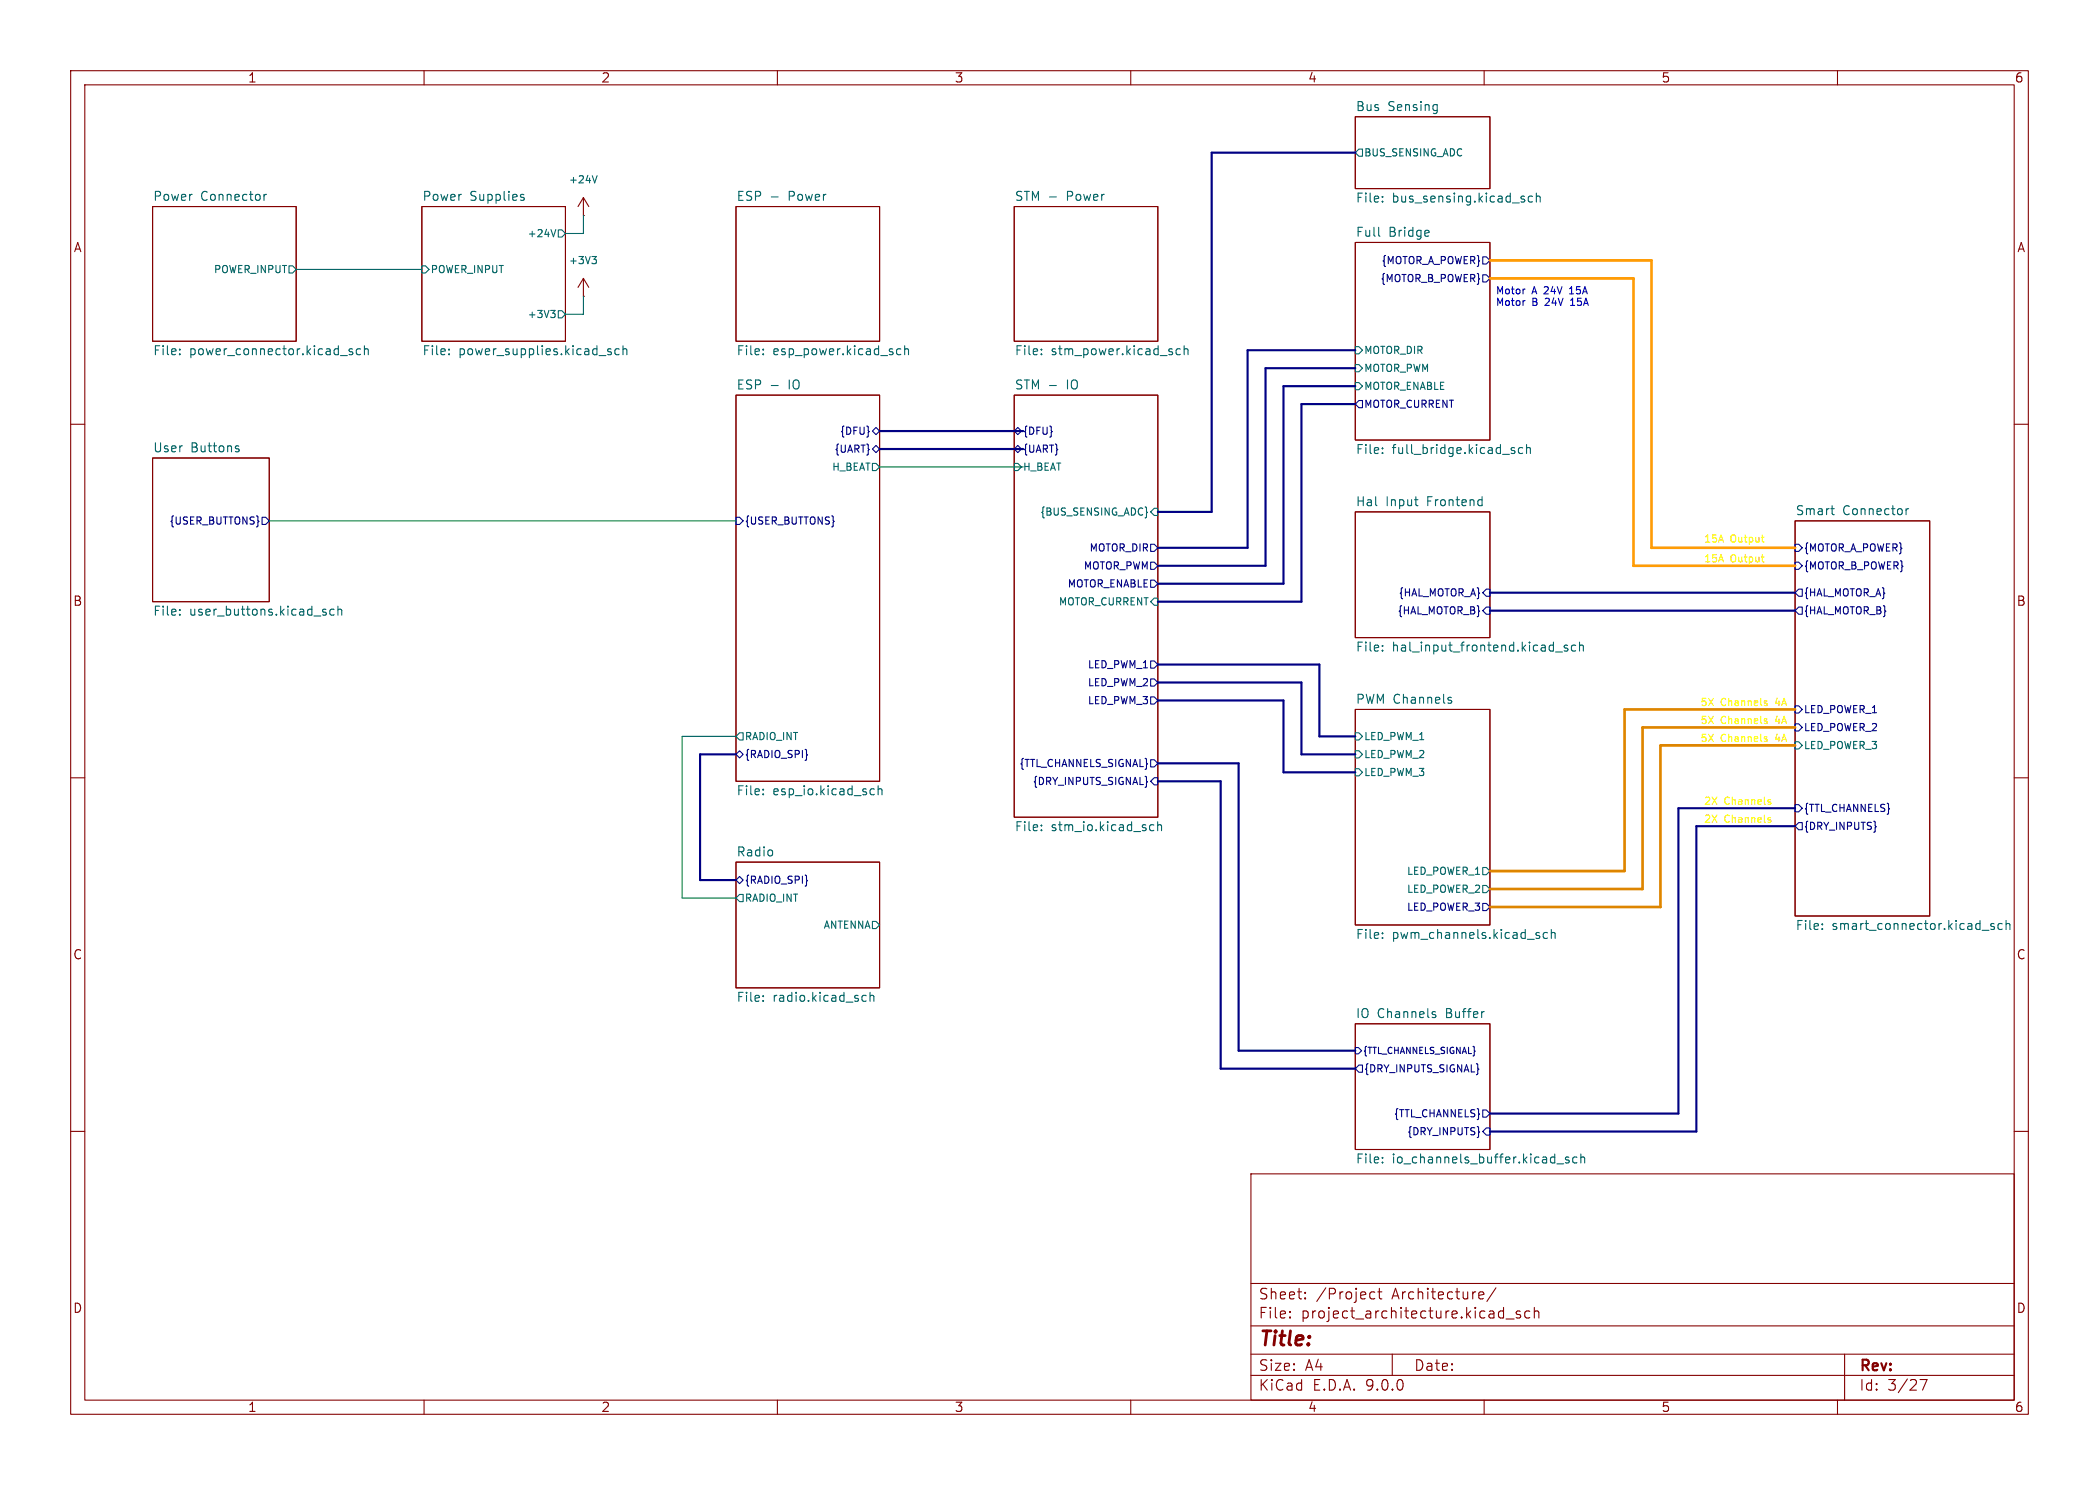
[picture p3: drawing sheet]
<svg xmlns="http://www.w3.org/2000/svg" width="297mm" height="210mm" viewBox="0 0 297 210" stroke-linecap="round" stroke-linejoin="round" font-family="sans-serif">
<g fill="none" stroke="#840000" stroke-width=".15">
<path d="M10 10h277v190h-277zM12 12h273v186h-273zM60 10v2M110 10v2M160 10v2M191.8 16.5h19v10.2h-19zM210 10v2M260 10v2M21.6 29.2h20.3v19.1h-20.3zM59.7 29.2h20.3v19.1h-20.3zM82.5 30.5h.1M82.5 39.4l-.7 1.2"/>
<path d="M82.5 39.4l.8 1.2M82.5 27.9v2.6M82.5 39.4v2.5M82.5 27.9l-.7 1.3M82.5 27.9l.8 1.3M104.1 29.2h20.4v19.1h-20.4zM143.5 29.2h20.3v19.1h-20.3zM191.8 34.3h19v27.9h-19zM82.5 41.9h.1M104.1 55.9h20.4v54.6h-20.4zM143.5 55.9h20.3v59.7h-20.3zM10 60h2"/>
<path d="M21.6 64.8h16.5v20.3h-16.5zM191.8 72.4h19v17.8h-19zM254 73.7h19v55.8h-19zM285 60h2M10 110h2M191.8 100.3h19v30.5h-19zM285 110h2M104.1 121.9h20.4v17.8h-20.4zM191.8 144.8h19v17.8h-19zM10 160h2M177 166h108v32h-108zM285 160h2"/>
<path d="M60 198v2M110 198v2M160 198v2M177 194.5h108M177 191.5h108M177 187.5h108M177 181.5h108M182.5 186.3h.1l-.1 .1M182.5 186.3v.1M182.5 185.5v.1M182.5 185.5h.1l-.1 .1M184.7 183.6v.1"/>
<path d="M184.7 183.6h-.1l.1 .1M184.7 182.8v.1M184.7 182.8h-.1l.1 .1M194 183.6l.1 .1 .4-.1M194 182.8l.1-.1 .4 .1M195 182.7h.5M195.2 182.2v1.3v.1l.3 .1M197 191.5v3M209.5 182.7l.4 .1 .1 .3-.8 .1M209.9 183.6l-.4 .1M210 198v2M211.7 182.1l-1.3 2"/>
<path d="M213.1 186.5h1.1M215.1 185.5l-.4-.1-.2 .2 .1 .2 .5 .2 .1 .1-.1 .2-.1 .1-.5-.1M216.5 185.5l-.5-.1-.3 .3v.4l.2 .2 .1 .1 .5-.1M217.1 185.5a.37 .37 0 0 1 .6 .1v.8M217.1 184.9v1.5M260 198v2M261 191.5v6.5M271.7 195.1h1l-.7 1.5"/>
</g>
<g fill="none" stroke="#000084" stroke-width=".15">
<path d="M209.8 36.3h.5l.5 .5-.5 .5h-.5zM209.8 38.9h.5l.5 .5-.5 .5h-.5zM191.8 57.2l.5-.6h.5v1.1h-.5zM37.1 73.2h.5l.5 .5-.5 .5h-.5zM104.1 73.2h.5l.6 .5-.6 .5h-.5zM123.4 61l.6-.5 .5 .5-.5 .5zM124 63l.5 .5-.5 .5-.6-.5zM144 63l.5 .5-.5 .5-.5-.5zM144 60.5l.5 .5-.5 .5-.5-.5zM162.8 79.5h.5l.5 .5-.5 .5h-.5zM162.8 77h.5l.5 .5-.5 .5h-.5zM254 77h.5l.5 .5-.5 .5h-.5z"/>
<path d="M254 79.5h.5l.5 .5-.5 .5h-.5zM162.8 82h.5l.5 .6-.5 .5h-.5zM162.8 98.6h.5l.5 .5-.5 .5h-.5zM162.8 93.5h.5l.5 .5-.5 .5h-.5zM162.8 96h.5l.5 .5-.5 .5h-.5zM210.3 83.3h.5v1h-.5l-.5-.5zM210.3 85.9h.5v1h-.5l-.5-.5zM254 99.8h.5l.5 .5-.5 .5h-.5zM254.5 83.3h.5v1h-.5l-.5-.5zM254.5 85.9h.5v1h-.5l-.5-.5zM104.1 106.7l.5-.5 .6 .5-.6 .5zM114.2 106.7l.1 .1h-.1"/>
<path d="M162.3 110.5l.1 .1h-.1M162.8 107.4h.5l.5 .6-.5 .5h-.5zM163.3 110h.5v1h-.5l-.5-.5zM254 113.8h.5l.5 .5-.5 .5h-.5zM254 102.4h.5l.5 .5-.5 .5h-.5zM254.5 116.3h.5v1h-.5l-.5-.5zM104.1 124.5l.5-.5 .6 .5-.6 .5zM114.2 124.5h.1l-.1 .1M209.8 127.8h.5l.5 .5-.5 .5h-.5zM191.8 148.1h.4l.5 .5-.5 .4h-.4zM192.3 150.6h.5v1h-.5l-.5-.5zM209.8 157h.5l.5 .5-.5 .5h-.5z"/>
<path d="M210.3 159.5h.5v1h-.5l-.5-.5zM209.3 160l.1 .1h-.1"/>
</g>
<g fill="none" stroke="#006464" stroke-width=".15">
<path d="M203.2 14.8h.2M203.4 14.8v1l-.2 .2M203.4 15.6h-.2M37.4 27.5v.8M37.7 27.5h-.2l-.1 .2M40.9 37.6h.5l.5 .5-.5 .5h-.5zM59.7 37.6h.5l.5 .5-.5 .5h-.5zM73.8 27.5h.3M73.8 27.9l.3 .1 .1 .2-.2 .1h-.2M78.6 32.5l-.3 1M79 32.5h.5l.5 .5-.5 .5h-.5zM83.8 36.3h.6l-.4 .4 .3 .1 .1 .3-.2 .2h-.3"/>
<path d="M84.5 24.8l-.4 1.1M109.1 27.9h1M148.5 27.9h1M192.3 21.1h.5v1h-.5l-.5-.5zM195.1 33.2l.2 .2M195.6 27.8v.1M195.6 28.5v.1M202.2 32.6v.3l-.6 .1M216.8 27.8l-.3-.1-.3 .3v.3l.2 .2h.4M217.4 27.9l.2-.2 .3 .1v.8M217.4 27.3v1.3M25.4 50v.2"/>
<path d="M25.4 49.4v.1M49.9 49.4l-.3-.1-.2 .2v.2l.5 .1v.3h-.5M51 49.4l-.3-.1-.3 .3v.3l.1 .2h.5M51.6 49.4l.1-.1 .3 .1 .1 .8M51.6 48.9v1.3M63.5 50v.2M63.5 49.4v.1M77.9 43.9h.6l-.3 .4 .3 .1v.3l-.1 .2h-.3M79 43.9h.5l.5 .6-.5 .5h-.5zM86 49.7l.5 .1v.2l-.2 .2-.3-.1M86 49.4h.5M87.6 49.4l-.4-.1-.2 .3v.3l.1 .2h.5"/>
<path d="M88.2 49.4l.1-.1 .3 .1 .1 .8M88.2 48.9v1.3M108 50v.2M108 49.4v.1M109.1 54.5h1M126.9 49.9l.2 .3 .4-.1M127.5 49.4l-.4-.1-.2 .3M128 49.4l.2-.1 .3 .1 .1 .8M128 48.9v1.3M147.4 50v.2M147.4 49.4v.1M148.5 54.5h1"/>
<path d="M167 49.4l-.3-.1-.3 .3v.3l.1 .2h.5M167.6 49.4l.1-.1 .3 .1 .1 .8M167.6 48.9v1.3M191.8 49h.5l.5 .5-.5 .5h-.5zM191.8 54.1h.5l.5 .5-.5 .5h-.5zM191.8 51.6h.5l.5 .5-.5 .5h-.5zM33.5 63.5h.3v.2l-.1 .2h-.3M33.5 63l.3 .1M123.4 65.5h.6l.5 .5-.5 .5h-.6zM143.5 65.5h.5l.5 .5-.5 .5h-.5zM162.3 72.4l.1 .1h-.1M163.3 71.9h.5v1h-.5l-.5-.5z"/>
<path d="M195.6 63.4v.1M195.6 64v.1M200.2 70.7h.4M200.5 71.5h.1M209.6 70.7h.1M209.7 70.2v1.3M209.7 71.5h-.1M214 63.7l.3 .1 .1 .2-.2 .1h-.3M214 63.3l.3 .1M215.5 63.4l-.4-.1-.2 .2v.4l.1 .2h.5M216 63.4l.2-.1 .3 .1v.7M216 62.9v1.2"/>
<path d="M259.1 71.9h.4M259.2 72.6l.1 .1 .2 .1M269.7 71.9v.9M270.1 71.9l-.3 .1-.1 .2M25.4 86.2v.1M25.4 86.9v.1M45.8 86.6h.3l.1 .2-.2 .2h-.2M45.8 86.2h.3M47.3 86.2h-.4l-.2 .2v.4l.1 .1h.5M47.8 86.3l.2-.1h.3l.1 .8M47.8 85.7v1.3M163.3 84.6h.5v1h-.5l-.5-.5z"/>
<path d="M195.6 91.3v.1M195.6 92v.1M205.1 99l.3 .1v.2l-.2 .2h-.2M205.1 98.6l.3 .1M220.1 92.2h1M221.8 91.3l-.3-.1-.2 .2 .1 .2 .4 .1v.3h-.5M223 91.3l-.4-.1-.3 .3v.3l.2 .2h.5M223.5 91.4l.2-.2 .3 .1v.8M223.5 90.8v1.3M104.6 103.6h.6v1h-.6l-.5-.5zM108 111.6v.1M108 112.3v.1"/>
<path d="M123.4 111.6h.3M123.7 112.3l-.3 .1M124.3 111.7l.1-.1h.3l.1 .8M124.3 111.1v1.3M147.4 116.7v.1M147.4 117.4v.1M162.8 117.4h.5M162.8 116.7h.5M163.8 116.8l.2-.2 .3 .1 .1 .8M163.8 116.2v1.3M191.8 103.6h.5l.5 .5-.5 .5h-.5zM191.8 106.2h.5l.5 .5-.5 .5h-.5z"/>
<path d="M191.8 108.7h.5l.5 .5-.5 .5h-.5zM254 104.9h.5l.5 .5-.5 .5h-.5zM104.6 126.5h.6v1h-.6l-.5-.5zM109.3 120.3v.6M123.4 130.3h.6l.5 .5-.5 .5h-.6zM195.6 131.9v.2M195.6 132.6v.1M209.8 122.7h.5l.5 .5-.5 .5h-.5zM209.8 125.2h.5l.5 .5-.5 .5h-.5zM217.5 132.3l.3 .1 .1 .1-.2 .2h-.2M217.5 131.9h.3M219 131.9h-.4l-.2 .2v.4l.1 .2h.5"/>
<path d="M219.5 132l.2-.1h.3l.1 .8M219.5 131.4v1.3M257.8 131.3v.1M257.8 130.7v.1M280.5 131.6h.9M282.2 130.7l-.3-.1-.2 .2v.2l.5 .1v.3h-.5M283.3 130.7l-.4-.1-.2 .2v.4l.1 .2h.5M283.9 130.7l.1-.1 .3 .1 .1 .7M283.9 130.2v1.2M108 140.8v.1M108 141.5v.1M122.1 140.8h.5"/>
<path d="M122.1 141.5h.5M123.1 140.9l.2-.1h.3l.1 .8M123.1 140.3v1.3M202.8 143.5h.3l.1 .2-.2 .2h-.2M202.8 143.1h.3M195.6 164.3v.2M195.6 163.7v.1M220.3 164.6h1M222 163.7l-.3-.1-.2 .2 .1 .2 .4 .1v.3h-.5M223.1 163.7l-.3-.1-.3 .3v.3l.2 .2h.4M223.7 163.7l.2-.1 .3 .1v.8M223.7 163.2v1.3"/>
</g>
<g fill="none" stroke="#000084" stroke-width=".3">
<path d="M191.8 21.6h-20.4v50.8h-7.6M191.8 57.2h-7.7v27.9h-20.3M191.8 52.1h-12.7v27.9h-15.3M191.8 49.5h-15.3v28h-12.7M191.8 54.6h-10.2v28h-17.8M124.5 63.5h20.3M124.5 61h20.3M163.8 96.5h20.3v10.2h7.7M163.8 99.1h17.8v10.1h10.2M163.8 94h22.9v10.1h5.1M210.8 83.8h43.2M210.8 86.4h43.2"/>
<path d="M104.1 106.7h-5v17.8h5M163.8 110.5h8.9v40.6h19.1M163.8 108h11.5v40.6h16.5M254 116.8h-14v43.2h-29.2M254 114.3h-16.5v43.2h-26.7"/>
</g>
<path d="M254 105.4h-19.1v22.9h-24.1M254 100.3h-24.1v22.9h-19.1M254 102.9h-21.6v22.8h-21.6" fill="none" stroke="#dd8500" stroke-width=".38"/>
<path d="M210.8 39.4h20.3v40.6h22.9M210.8 36.8h22.9v40.7h20.3" fill="none" stroke="#f90" stroke-width=".38"/>
<path d="M41.9 38.1h17.8M82.5 30.5v2.5h-2.5M82.5 41.9v2.6h-2.5M38.1 73.7h66M124.5 66h20.3M104.1 104.1h-7.6v22.9h7.6" fill="none" stroke="#009600" stroke-width=".15"/>
<g fill="none" stroke="#ff0" stroke-width=".15">
<path d="M249.2 76h.4M249.2 78.8h.4M249.5 76.7h.1M249.5 79.5h.1M249.8 99.4l.2 .1 .1 .1-.2 .2h-.2M249.8 99.1l.2 .1M249.8 102h.2l.1 .2-.2 .1h-.2M249.8 104.5l.2 .1 .1 .1-.2 .2h-.2M249.8 101.6l.2 .1M249.8 104.2h.2M250.3 116h.2l.1 .1-.2 .2h-.2M250.3 113.4l.2 .1 .1 .1-.2 .2h-.2"/>
<path d="M250.3 115.6l.2 .1M250.3 113.1h.2"/>
</g>
<path d="M215.8 40.9h-.2M215.8 42.5l-.2 .1M222.1 41.6h.6M222.2 43.2h.6M222.3 40.7l-.2 .1M222.4 42.3l-.2 .2" fill="none" stroke="#0000c2" stroke-width=".15"/>
<text font-size="2.8" fill="#840000" x="178" y="190.9">Title:</text>
<g font-size="2.1" fill="#840000">
<text x="178" y="184">Sheet:</text>
<text x="186.2" y="184">/Project</text>
<text x="197" y="184">Architecture/</text>
<text x="178" y="186.7">File:</text>
<text x="184.1" y="186.7">project_architecture.kicad_sch</text>
<text x="178" y="196.9">KiCad</text>
<text x="178" y="194.1">Size:</text>
<text x="184.7" y="194.1">A4</text>
<text x="185.7" y="196.9">E.D.A.</text>
<text x="193.3" y="196.9">9.0.0</text>
<text x="200" y="194.1">Date:</text>
<text x="263" y="194.3">Rev:</text>
<text x="263" y="196.9">Id:</text>
<text x="267.1" y="196.9">3/27</text>
</g>
<g font-size="1.8" fill="#840000">
<text x="35" y="11.9">1</text>
<text x="85" y="11.9">2</text>
<text x="135" y="11.9">3</text>
<text x="185" y="11.9">4</text>
<text x="235" y="11.9">5</text>
<text x="285" y="11.9">6</text>
<text x="10.3" y="35.9">A</text>
<text x="285.3" y="35.9">A</text>
<text x="10.3" y="85.9">B</text>
<text x="285.3" y="85.9">B</text>
<text x="10.3" y="135.9">C</text>
<text x="285.3" y="135.9">C</text>
<text x="10.3" y="185.9">D</text>
<text x="285.3" y="185.9">D</text>
<text x="35" y="199.9">1</text>
<text x="85" y="199.9">2</text>
<text x="135" y="199.9">3</text>
<text x="185" y="199.9">4</text>
<text x="235" y="199.9">5</text>
<text x="285" y="199.9">6</text>
</g>
<g font-size="1.8" fill="#006464">
<text x="191.8" y="15.8">Bus</text>
<text x="196.4" y="15.8">Sensing</text>
<text x="21.6" y="28.5">Power</text>
<text x="28.4" y="28.5">Connector</text>
<text x="59.7" y="28.5">Power</text>
<text x="66.5" y="28.5">Supplies</text>
<text x="104.1" y="28.5">ESP</text>
<text x="111.7" y="28.5">Power</text>
<text x="143.5" y="28.5">STM -</text>
<text x="151.1" y="28.5">Power</text>
<text x="191.8" y="29">File:</text>
<text x="197" y="29">bus_sensing.kicad_sch</text>
<text x="191.8" y="33.6">Full</text>
<text x="196.5" y="33.6">Bridge</text>
<text x="21.6" y="50.6">File:</text>
<text x="26.8" y="50.6">power_connector.kicad_sch</text>
<text x="59.7" y="50.6">File:</text>
<text x="64.9" y="50.6">power_supplies.kicad_sch</text>
<text x="104.1" y="50.6">File:</text>
<text x="109.4" y="50.6">esp_power.kicad_sch</text>
<text x="143.5" y="50.6">File:</text>
<text x="148.7" y="50.6">stm_power.kicad_sch</text>
<text x="104.1" y="55.2">ESP</text>
<text x="111.7" y="55.2">IO</text>
<text x="143.5" y="55.2">STM -</text>
<text x="151.1" y="55.2">IO</text>
<text x="21.6" y="64.1">User</text>
<text x="27" y="64.1">Buttons</text>
<text x="191.8" y="64.5">File:</text>
<text x="197" y="64.5">full_bridge.kicad_sch</text>
<text x="191.8" y="71.7">Hal</text>
<text x="196.1" y="71.7">Input</text>
<text x="202" y="71.7">Frontend</text>
<text x="254" y="72.9">Smart</text>
<text x="260.7" y="72.9">Connector</text>
<text x="21.6" y="87.4">File:</text>
<text x="26.8" y="87.4">user_buttons.kicad_sch</text>
<text x="191.8" y="92.5">File:</text>
<text x="197" y="92.5">hal_input_frontend.kicad_sch</text>
<text x="191.8" y="99.6">PWM Channels</text>
<text x="104.1" y="112.8">File:</text>
<text x="109.4" y="112.8">esp_io.kicad_sch</text>
<text x="143.5" y="117.9">File:</text>
<text x="148.7" y="117.9">stm_io.kicad_sch</text>
<text x="104.1" y="121.2">Radio</text>
<text x="254" y="131.9">File:</text>
<text x="259.2" y="131.9">smart_connector.kicad_sch</text>
<text x="191.8" y="133.1">File:</text>
<text x="197" y="133.1">pwm_channels.kicad_sch</text>
<text x="104.1" y="142">File:</text>
<text x="109.4" y="142">radio.kicad_sch</text>
<text x="191.8" y="144.1">IO</text>
<text x="194.9" y="144.1">Channels</text>
<text x="204.7" y="144.1">Buffer</text>
<text x="191.8" y="164.9">File:</text>
<text x="197" y="164.9">io_channels_buffer.kicad_sch</text>
</g>
<g font-size="1.4" fill="#006464">
<text x="192.9" y="22.3">BUS_SENSING_ADC</text>
<text x="80.4" y="26.1">+24V</text>
<text x="74.5" y="33.8">+24V</text>
<text x="30.1" y="38.8">POWER_INPUT</text>
<text x="60.9" y="38.8">POWER_INPUT</text>
<text x="80.4" y="37.6">+3V3</text>
<text x="74.5" y="45.2">+3V3</text>
<text x="192.9" y="50.3">MOTOR_DIR</text>
<text x="192.9" y="52.8">MOTOR_PWM</text>
<text x="192.9" y="55.3">MOTOR_ENABLE</text>
<text x="117.6" y="66.8">H_BEAT</text>
<text x="144.7" y="66.8">H_BEAT</text>
<text x="147.1" y="73.1">{BUS_SENSING_ADC}</text>
<text x="149.7" y="85.8">MOTOR_CURRENT</text>
<text x="105.3" y="104.9">RADIO_INT</text>
<text x="192.9" y="104.9">LED_PWM_1</text>
<text x="192.9" y="107.4">LED_PWM_2</text>
<text x="255.2" y="106.1">LED_POWER_3</text>
<text x="192.9" y="110">LED_PWM_3</text>
<text x="198.9" y="123.9">LED_POWER_1</text>
<text x="105.3" y="127.7">RADIO_INT</text>
<text x="116.4" y="131.5">ANTENNA</text>
<text x="198.9" y="126.5">LED_POWER_2</text>
</g>
<g font-size="1.4" fill="#000084">
<text x="195.2" y="40.1">{MOTOR_B_POWER}</text>
<text x="195.4" y="37.6">{MOTOR_A_POWER}</text>
<text x="192.9" y="57.9">MOTOR_CURRENT</text>
<text x="118" y="64.2">{UART}</text>
<text x="118.7" y="61.7">{DFU}</text>
<text x="144.7" y="64.2">{UART}</text>
<text x="144.7" y="61.7">{DFU}</text>
<text x="23.9" y="74.4">{USER_BUTTONS}</text>
<text x="105.3" y="74.4">{USER_BUTTONS}</text>
<text x="150.9" y="83.3">MOTOR_ENABLE</text>
<text x="153.2" y="80.7">MOTOR_PWM</text>
<text x="154" y="78.2">MOTOR_DIR</text>
<text x="255.2" y="78.2">{MOTOR_A_POWER}</text>
<text x="255.2" y="80.7">{MOTOR_B_POWER}</text>
<text x="197.6" y="87.1">{HAL_MOTOR_B}</text>
<text x="197.8" y="84.6">{HAL_MOTOR_A}</text>
<text x="255.2" y="84.6">{HAL_MOTOR_A}</text>
<text x="255.2" y="87.1">{HAL_MOTOR_B}</text>
<text x="153.8" y="94.7">LED_PWM_1</text>
<text x="153.8" y="99.8">LED_PWM_3</text>
<text x="153.8" y="97.3">LED_PWM_2</text>
<text x="255.2" y="101.1">LED_POWER_1</text>
<text x="105.3" y="107.4">{RADIO_SPI}</text>
<text x="255.2" y="103.6">LED_POWER_2</text>
<text x="144.1" y="108.7">{TTL_CHANNELS_SIGNAL}</text>
<text x="146" y="111.2">{DRY_INPUTS_SIGNAL}</text>
<text x="255.2" y="115">{TTL_CHANNELS}</text>
<text x="255.2" y="117.6">{DRY_INPUTS}</text>
<text x="105.3" y="125.2">{RADIO_SPI}</text>
<text x="198.9" y="129">LED_POWER_3</text>
<text x="192.9" y="151.9">{DRY_INPUTS_SIGNAL}</text>
<text x="197.1" y="158.2">{TTL_CHANNELS}</text>
<text x="199" y="160.8">{DRY_INPUTS}</text>
</g>
<g font-size="1.4" fill="#0000c2">
<text x="211.6" y="41.8">Motor</text>
<text x="216.8" y="41.8">A 24V</text>
<text x="222.6" y="41.8">15A</text>
<text x="211.6" y="43.5">Motor</text>
<text x="216.8" y="43.5">B</text>
<text x="218.9" y="43.5">24V</text>
<text x="222.7" y="43.5">15A</text>
</g>
<g font-size="1.4" fill="#ff0">
<text x="241" y="76.9">15A</text>
<text x="244.9" y="76.9">Output</text>
<text x="241" y="79.7">15A</text>
<text x="244.9" y="79.7">Output</text>
<text x="240.5" y="100.1">5X</text>
<text x="243.5" y="100.1">Channels</text>
<text x="251.4" y="100.1">4A</text>
<text x="240.5" y="102.6">5X</text>
<text x="240.5" y="105.1">5X</text>
<text x="243.5" y="102.6">Channels</text>
<text x="243.5" y="105.1">Channels</text>
<text x="251.4" y="102.6">4A</text>
<text x="251.4" y="105.1">4A</text>
<text x="241" y="116.6">2X</text>
<text x="241" y="114">2X</text>
<text x="244" y="116.6">Channels</text>
<text x="244" y="114">Channels</text>
</g>
<text font-size="1.2" fill="#000084" x="192.8" y="149.3">{TTL_CHANNELS_SIGNAL}</text>
</svg>
